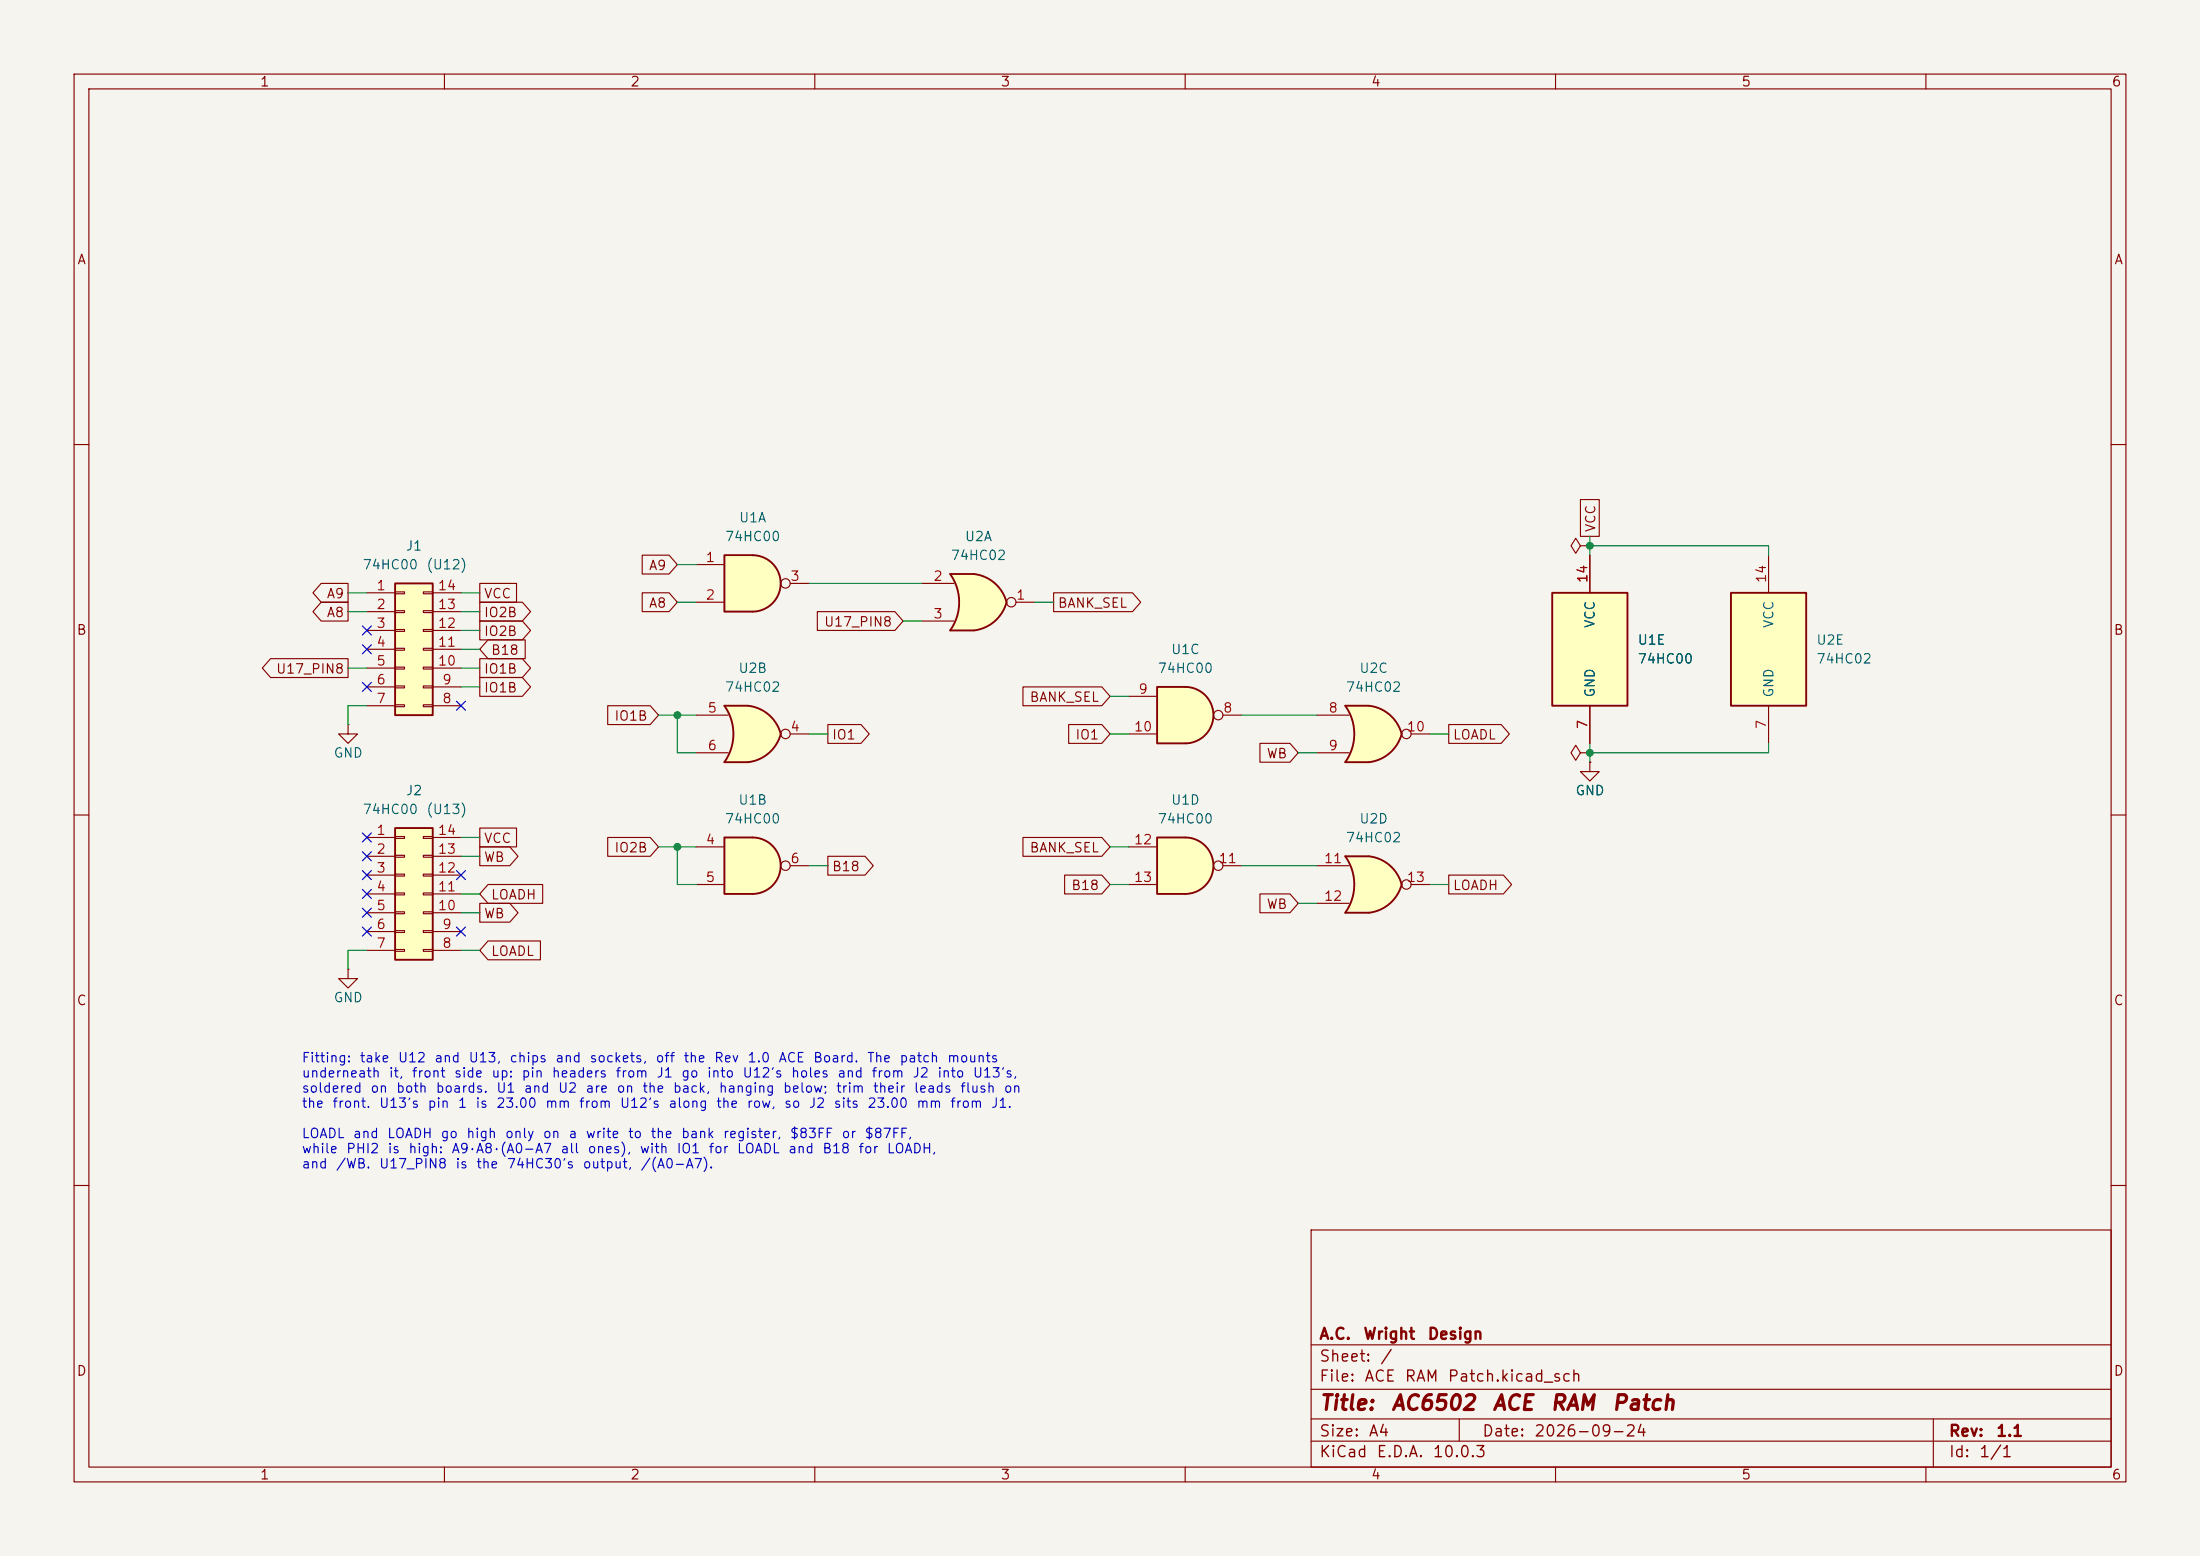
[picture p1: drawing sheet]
<svg xmlns="http://www.w3.org/2000/svg" width="297mm" height="210mm" viewBox="0 0 297 210" stroke-linecap="round" stroke-linejoin="round" font-family="sans-serif">
<path d="M0 0h297v210h-297z" fill="#f5f4ef" stroke="#f5f4ef" stroke-width=".14"/>
<g fill="none" stroke="#840000" stroke-width=".15">
<path d="M10 10h277v190h-277zM12 12h273v186h-273zM60 10v2M110 10v2M160 10v2M210 10v2M260 10v2M10 60h2M285 60h2M10 110h2M285 110h2M10 160h2"/>
<path d="M177 166h108v32h-108zM285 160h2M60 198v2M110 198v2M160 198v2M177 194.5h108M177 191.5h108M177 187.5h108M177 181.5h108M197 191.5v3M210 198v2M260 198v2"/>
<path d="M261 191.5v6.5"/>
</g>
<path d="M53.3 111.8h5.1v17.7h-5.1z" fill="#ffffc2"/>
<path d="M53.3 111.8h5.1v17.7h-5.1z" fill="none" stroke="#840000" stroke-width=".25"/>
<g fill="none" stroke="#840000" stroke-width=".15">
<path d="M49.5 113h3.8M49.5 115.6h3.8M49.5 118.1h3.8M53.3 112.9h1.3v.3h-1.3zM53.3 115.4h1.3v.3h-1.3zM53.3 118h1.3v.2h-1.3zM57.1 112.9h1.3v.3h-1.3zM57.1 115.4h1.3v.3h-1.3zM57.1 118h1.3v.2h-1.3zM58.4 113h3.8M58.4 115.6h3.8M58.4 118.1h3.8"/>
<path d="M49.5 120.7h3.8M49.5 123.2h3.8M49.5 125.7h3.8M49.5 128.3h3.8M53.3 120.5h1.3v.3h-1.3zM53.3 123.1h1.3v.2h-1.3zM53.3 125.6h1.3v.3h-1.3zM53.3 128.1h1.3v.3h-1.3zM57.1 120.5h1.3v.3h-1.3zM57.1 123.1h1.3v.2h-1.3zM57.1 125.6h1.3v.3h-1.3zM57.1 128.1h1.3v.3h-1.3z"/>
<path d="M58.4 120.7h3.8M58.4 123.2h3.8M58.4 125.7h3.8M58.4 128.3h3.8"/>
</g>
<path d="M209.5 80h10.2v15.3h-10.2z" fill="#ffffc2"/>
<path d="M209.5 80h10.2v15.3h-10.2z" fill="none" stroke="#840000" stroke-width=".25"/>
<path d="M214.6 74.9v5.1M214.6 95.3v5" fill="none" stroke="#840000" stroke-width=".15"/>
<path d="M160 113a3.8 3.8 0 0 1 3.8 3.8 3.8 3.8 0 0 1-3.8 3.9z" fill="#ffffc2" stroke="#ffffc2" stroke-width=".14"/>
<path d="M156.2 113h3.8v7.7h-3.8z" fill="#ffffc2"/>
<path d="M156.2 113h3.8a3.8 3.8 0 0 1 3.8 3.8 3.8 3.8 0 0 1-3.8 3.9h-3.8z" fill="none" stroke="#840000" stroke-width=".25"/>
<g fill="none" stroke="#840000" stroke-width=".15">
<path d="M152.4 114.3h3.8M152.4 119.4h3.8M165.1 116.8h2.5"/>
<circle cx="164.5" cy="116.8" r=".63"/>
</g>
<path d="M233.7 80h10.1v15.3h-10.1z" fill="#ffffc2"/>
<path d="M233.7 80h10.1v15.3h-10.1z" fill="none" stroke="#840000" stroke-width=".25"/>
<path d="M213.4 73.7l-.7-1.1-.6 1.1 .6 1 .7-1h1.2M214.6 73.7h.1M238.8 74.9v5.1M238.8 95.3v5M47 130.8v1.3h1.3l-1.3 1.3-1.3-1.3h1.3M47 130.8h.1" fill="none" stroke="#840000" stroke-width=".15"/>
<path d="M128.3 77.5h3.1M128.3 85.1h3.1" fill="none" stroke="#ffffc2" stroke-width=".14"/>
<g fill="#ffffc2" stroke="#ffffc2" stroke-width=".14">
<path d="M130.9 79.9l5 1.4a5.2 5.2 0 0 1-4.4 3.8z"/>
<path d="M131.5 77.5a5.1 5.1 0 0 1 4.4 3.8l-5 1.3z"/>
</g>
<path d="M128.3 77.5h3.1v7.6h-3.1a6.7 6.7 0 0 0 0-7.6z" fill="#ffffc2"/>
<path d="M128.3 77.5h3.1a5.1 5.1 0 0 1 4.5 3.8 5.2 5.2 0 0 1-4.4 3.8h-3.2a6.6 6.6 0 0 0 0-7.6z" fill="none" stroke="#840000" stroke-width=".25"/>
<g fill="none" stroke="#840000" stroke-width=".15">
<path d="M124.5 78.7h4.3M124.5 83.8h4.3M137.2 81.3h2.5"/>
<circle cx="136.5" cy="81.3" r=".63"/>
</g>
<path d="M181.6 115.6h3.2M181.6 123.2h3.2" fill="none" stroke="#ffffc2" stroke-width=".14"/>
<g fill="#ffffc2" stroke="#ffffc2" stroke-width=".14">
<path d="M184.2 118l5 1.4a5.2 5.2 0 0 1-4.4 3.8z"/>
<path d="M184.8 115.6a5.1 5.1 0 0 1 4.4 3.8l-4.9 1.3z"/>
</g>
<path d="M181.6 115.6h3.2v7.6h-3.2a6.7 6.7 0 0 0 0-7.6z" fill="#ffffc2"/>
<path d="M184.8 115.6h-3.2a6.6 6.6 0 0 1 0 7.6h3.2M184.8 115.6a5.2 5.2 0 0 1 4.4 3.8 5.2 5.2 0 0 1-4.4 3.8" fill="none" stroke="#840000" stroke-width=".25"/>
<g fill="none" stroke="#840000" stroke-width=".15">
<path d="M177.8 116.8h4.3M190.5 119.4h2.5M177.8 121.9h4.3"/>
<circle cx="189.9" cy="119.4" r=".63"/>
</g>
<path d="M181.6 95.3h3.2M181.6 102.9h3.2" fill="none" stroke="#ffffc2" stroke-width=".14"/>
<g fill="#ffffc2" stroke="#ffffc2" stroke-width=".14">
<path d="M184.2 97.7l5 1.4a5.2 5.2 0 0 1-4.4 3.8z"/>
<path d="M184.8 95.3a5.1 5.1 0 0 1 4.4 3.8l-4.9 1.3z"/>
</g>
<path d="M181.6 95.3h3.2v7.6h-3.2a6.7 6.7 0 0 0 0-7.6z" fill="#ffffc2"/>
<path d="M184.8 95.3h-3.2a6.6 6.6 0 0 1 0 7.6h3.2M184.8 95.3a5.2 5.2 0 0 1 4.4 3.8 5.2 5.2 0 0 1-4.4 3.8" fill="none" stroke="#840000" stroke-width=".25"/>
<g fill="none" stroke="#840000" stroke-width=".15">
<path d="M177.8 96.5h4.3M190.5 99.1h2.5M177.8 101.6h4.3"/>
<circle cx="189.9" cy="99.1" r=".63"/>
</g>
<path d="M97.8 95.3h3.2M97.8 102.9h3.2" fill="none" stroke="#ffffc2" stroke-width=".14"/>
<g fill="#ffffc2" stroke="#ffffc2" stroke-width=".14">
<path d="M100.4 97.7l5 1.4a5.2 5.2 0 0 1-4.4 3.8z"/>
<path d="M101 95.3a5.1 5.1 0 0 1 4.4 3.8l-5 1.3z"/>
</g>
<path d="M97.8 95.3h3.2v7.6h-3.2a6.7 6.7 0 0 0 0-7.6z" fill="#ffffc2"/>
<path d="M97.8 95.3h3.2a5.1 5.1 0 0 1 4.4 3.8 5.2 5.2 0 0 1-4.4 3.8h-3.2a6.6 6.6 0 0 0 0-7.6z" fill="none" stroke="#840000" stroke-width=".25"/>
<g fill="none" stroke="#840000" stroke-width=".15">
<path d="M94 96.5h4.3M106.7 99.1h2.5M94 101.6h4.3"/>
<circle cx="106" cy="99.1" r=".63"/>
</g>
<path d="M101.6 113a3.8 3.8 0 0 1 3.8 3.8 3.8 3.8 0 0 1-3.8 3.9z" fill="#ffffc2" stroke="#ffffc2" stroke-width=".14"/>
<path d="M97.8 113h3.8v7.7h-3.8z" fill="#ffffc2"/>
<path d="M97.8 113h3.8a3.8 3.8 0 0 1 3.8 3.8 3.8 3.8 0 0 1-3.8 3.9h-3.8z" fill="none" stroke="#840000" stroke-width=".25"/>
<g fill="none" stroke="#840000" stroke-width=".15">
<path d="M94 114.3h3.8M94 119.4h3.8M106.7 116.8h2.5M213.4 101.6l-.7-1-.6 1 .6 1 .7-1h1.2M214.6 102.9v1.2h1.3l-1.3 1.3-1.2-1.3h1.2M214.6 102.9h.1M214.6 101.6h.1"/>
<circle cx="106" cy="116.8" r=".63"/>
</g>
<path d="M53.3 78.7h5.1v17.8h-5.1z" fill="#ffffc2"/>
<path d="M53.3 78.7h5.1v17.8h-5.1z" fill="none" stroke="#840000" stroke-width=".25"/>
<g fill="none" stroke="#840000" stroke-width=".15">
<path d="M53.3 79.9h1.3v.2h-1.3zM57.1 79.9h1.3v.2h-1.3zM49.5 80h3.8M49.5 82.6h3.8M49.5 85.1h3.8M49.5 87.6h3.8M49.5 90.2h3.8M49.5 92.7h3.8M49.5 95.3h3.8M53.3 82.4h1.3v.3h-1.3zM53.3 85h1.3v.2h-1.3zM53.3 87.5h1.3v.3h-1.3z"/>
<path d="M53.3 90h1.3v.3h-1.3zM53.3 92.6h1.3v.2h-1.3zM53.3 95.1h1.3v.3h-1.3zM57.1 82.4h1.3v.3h-1.3zM57.1 85h1.3v.2h-1.3zM57.1 87.5h1.3v.3h-1.3zM57.1 90h1.3v.3h-1.3zM57.1 92.6h1.3v.2h-1.3zM57.1 95.1h1.3v.3h-1.3zM58.4 80h3.8M58.4 82.6h3.8M58.4 85.1h3.8"/>
<path d="M58.4 87.6h3.8M58.4 90.2h3.8M58.4 92.7h3.8M58.4 95.3h3.8"/>
</g>
<path d="M101.6 74.9a3.8 3.8 0 0 1 3.8 3.8 3.8 3.8 0 0 1-3.8 3.9z" fill="#ffffc2" stroke="#ffffc2" stroke-width=".14"/>
<path d="M97.8 74.9h3.8v7.7h-3.8z" fill="#ffffc2"/>
<path d="M97.8 74.9h3.8a3.8 3.8 0 0 1 3.8 3.8 3.8 3.8 0 0 1-3.8 3.9h-3.8z" fill="none" stroke="#840000" stroke-width=".25"/>
<g fill="none" stroke="#840000" stroke-width=".15">
<path d="M94 76.2h3.8M106.7 78.7h2.5M47 97.8v1.3h1.3l-1.3 1.2-1.3-1.2h1.3M47 97.8h.1M94 81.3h3.8"/>
<circle cx="106" cy="78.7" r=".63"/>
</g>
<path d="M160 92.7a3.8 3.8 0 0 1 3.8 3.8 3.8 3.8 0 0 1-3.8 3.8z" fill="#ffffc2" stroke="#ffffc2" stroke-width=".14"/>
<path d="M156.2 92.7h3.8v7.6h-3.8z" fill="#ffffc2"/>
<path d="M156.2 92.7h3.8a3.8 3.8 0 0 1 3.8 3.8 3.8 3.8 0 0 1-3.8 3.8h-3.8z" fill="none" stroke="#840000" stroke-width=".25"/>
<g fill="none" stroke="#840000" stroke-width=".15">
<path d="M43.4 78.7h3.6v2.6h-3.6l-1.2-1.3zM64.8 78.7h4.9v2.6h-4.9zM86.7 74.9h3.6l1.1 1.3-1.1 1.3h-3.6zM213.4 67.4h2.5v5h-2.5zM214.6 73.7h.1M214.6 74.9v5.1M36.5 88.9h10.5v2.5h-10.5l-1.1-1.2zM43.4 81.3h3.6v2.5h-3.6l-1.2-1.2zM64.8 81.3h5.7l1.1 1.3-1.1 1.2h-5.7zM64.8 83.8h5.7l1.1 1.3-1.1 1.3h-5.7zM64.8 91.4h5.7l1.1 1.3-1.1 1.3h-5.7zM64.8 88.9h5.7l1.1 1.3-1.1 1.2h-5.7z"/>
<path d="M65.9 86.4h5v2.5h-5l-1.1-1.3zM82 95.2h5.8l1.1 1.3-1.1 1.3h-5.8zM86.7 80h3.6l1.1 1.3-1.1 1.3h-3.6zM110.3 82.5h10.5l1.1 1.3-1.1 1.3h-10.5zM111.8 97.8h4.4l1.2 1.3-1.2 1.2h-4.4zM138.1 92.7h10.6l1.2 1.3-1.2 1.3h-10.6zM142.2 80h10.7l1.1 1.3-1.1 1.3h-10.7zM144.3 97.8h4.4l1.2 1.3-1.2 1.2h-4.4zM152.4 94h3.8M152.4 99.1h3.8M165.1 96.5h2.5M195.6 97.8h7.1l1.1 1.3-1.1 1.2h-7.1z"/>
<path d="M214.6 95.3v5M64.8 111.8h4.9v2.5h-4.9zM64.8 114.3h4l1.1 1.3-1.1 1.2h-4zM65.9 119.4h7.4v2.5h-7.4l-1.1-1.2zM82 113h5.8l1.1 1.3-1.1 1.3h-5.8zM111.8 115.6h5l1.1 1.2-1.1 1.3h-5zM138.1 113h10.6l1.2 1.3-1.2 1.3h-10.6zM143.7 118.1h5l1.2 1.3-1.2 1.3h-5zM170.1 100.3h4l1.2 1.3-1.2 1.3h-4zM195.6 118.1h7.4l1.1 1.3-1.1 1.3h-7.4zM214.6 101.6h.1M214.6 102.9h.1"/>
<path d="M64.8 121.9h4l1.1 1.3-1.1 1.3h-4zM65.9 127h7.1v2.5h-7.1l-1.1-1.2zM170.1 120.6h4l1.2 1.3-1.2 1.3h-4z"/>
<circle cx="164.5" cy="96.5" r=".63"/>
</g>
<g fill="none" stroke="#009600" stroke-width=".15">
<path d="M91.4 76.2h2.6M109.2 78.7h15.3M214.6 73.7h24.2v1.2M214.6 72.4v2.5M47 90.2h2.5M47 82.6h2.5M47 80h2.5M49.5 95.3h-2.5v2.5M62.2 87.6h2.6M62.2 90.2h2.6M62.2 92.7h2.6M62.2 82.6h2.6"/>
<path d="M62.2 80h2.6M62.2 85.1h2.6M88.9 96.5h5.1M91.4 81.3h2.6M91.4 96.5v5.1h2.6M109.2 99.1h2.6M121.9 83.8h2.6M139.7 81.3h2.5M149.9 99.1h2.5M149.9 94h2.5M167.6 96.5h10.2M193 99.1h2.6"/>
<path d="M62.2 113h2.6M62.2 115.6h2.6M88.9 114.3h5.1M91.4 114.3v5.1h2.6M109.2 116.8h2.6M149.9 119.4h2.5M149.9 114.3h2.5M167.6 116.8h10.2M175.3 101.6h2.5M193 119.4h2.6M214.6 100.3v2.6M238.8 100.3v1.3h-24.2"/>
<path d="M49.5 128.3h-2.5v2.5M62.2 128.3h2.6M62.2 123.2h2.6M62.2 120.7h2.6M175.3 121.9h2.5"/>
</g>
<g fill="none" stroke="#000084" stroke-width=".15">
<path d="M48.9 84.5l1.2 1.2M48.9 87l1.2 1.2M48.9 92.1l1.2 1.2M50.1 84.5l-1.2 1.2M50.1 87l-1.2 1.2M50.1 92.1l-1.2 1.2M61.6 94.6l1.2 1.3M62.8 94.6l-1.2 1.3M48.9 115l1.2 1.2M48.9 117.5l1.2 1.2M48.9 112.4l1.2 1.2M50.1 115l-1.2 1.2"/>
<path d="M50.1 117.5l-1.2 1.2M50.1 112.4l-1.2 1.2M61.6 117.5l1.2 1.2M62.8 117.5l-1.2 1.2M48.9 120l1.2 1.3M48.9 122.6l1.2 1.2M48.9 125.1l1.2 1.2M50.1 120l-1.2 1.3M50.1 122.6l-1.2 1.2M50.1 125.1l-1.2 1.2M61.6 125.1l1.2 1.2M62.8 125.1l-1.2 1.2"/>
</g>
<g fill="#009600" stroke="#009600" stroke-width=".14">
<circle cx="91.4" cy="96.5" r=".46"/>
<circle cx="91.4" cy="114.3" r=".46"/>
<circle cx="214.6" cy="101.6" r=".46"/>
<circle cx="214.6" cy="73.7" r=".46"/>
</g>
<g font-size="2" fill="#840000">
<text x="178" y="190.8">Title:</text>
<text x="187.7" y="190.8">AC6502</text>
<text x="201.3" y="190.8">ACE</text>
<text x="209.2" y="190.8">RAM</text>
<text x="217.5" y="190.8">Patch</text>
</g>
<g font-size="1.5" fill="#840000">
<text x="178" y="184.2">Sheet:</text>
<text x="178" y="181.2">A.C.</text>
<text x="184" y="181.2">Wright</text>
<text x="186.2" y="184.2">/</text>
<text x="192.6" y="181.2">Design</text>
<text x="178" y="186.9">File:</text>
<text x="184.1" y="186.9">ACE</text>
<text x="189.5" y="186.9">RAM</text>
<text x="195.3" y="186.9">Patch.kicad_sch</text>
<text x="178" y="197.1">KiCad</text>
<text x="178" y="194.3">Size:</text>
<text x="184.7" y="194.3">A4</text>
<text x="185.7" y="197.1">E.D.A.</text>
<text x="193.3" y="197.1">10.0.3</text>
<text x="200" y="194.3">Date:</text>
<text x="207" y="194.3">2026-09-24</text>
<text x="263" y="194.3">Rev:</text>
<text x="263" y="197.1">Id:</text>
<text x="267.1" y="197.1">1/1</text>
<text x="269.4" y="194.3">1.1</text>
</g>
<g font-size="1.3" fill="#840000">
<text x="35" y="12">1</text>
<text x="85" y="12">2</text>
<text x="135" y="12">3</text>
<text x="185" y="12">4</text>
<text x="235" y="12">5</text>
<text x="285" y="12">6</text>
<text x="10.3" y="36">A</text>
<text x="285.3" y="36">A</text>
<text x="215.7" y="71.9" transform="rotate(-90 215.7 71.9)">VCC</text>
<text x="87.5" y="77.3">A9</text>
<text x="44" y="81.1">A9</text>
<text x="44" y="83.6">A8</text>
<text x="65.2" y="81.1">VCC</text>
<text x="65.2" y="83.6">IO2B</text>
<text x="87.5" y="82.3">A8</text>
<text x="142.7" y="82.3">BANK_SEL</text>
<text x="10.3" y="86">B</text>
<text x="65.2" y="86.2">IO2B</text>
<text x="66.2" y="88.7">B18</text>
<text x="111.2" y="84.9">U17_PIN8</text>
<text x="285.3" y="86">B</text>
<text x="37.2" y="91.2">U17_PIN8</text>
<text x="65.2" y="93.8">IO1B</text>
<text x="65.2" y="91.2">IO1B</text>
<text x="138.9" y="95">BANK_SEL</text>
<text x="82.9" y="97.6">IO1B</text>
<text x="112.2" y="100.1">IO1</text>
<text x="145.1" y="100.1">IO1</text>
<text x="196.1" y="100.1">LOADL</text>
<text x="170.9" y="102.7">WB</text>
<text x="65.2" y="114.1">VCC</text>
<text x="65.2" y="116.6">WB</text>
<text x="82.9" y="115.4">IO2B</text>
<text x="112.2" y="117.9">B18</text>
<text x="138.9" y="115.4">BANK_SEL</text>
<text x="65.2" y="124.3">WB</text>
<text x="66.2" y="121.7">LOADH</text>
<text x="144.5" y="120.4">B18</text>
<text x="170.9" y="123">WB</text>
<text x="196.1" y="120.4">LOADH</text>
<text x="66.2" y="129.3">LOADL</text>
<text x="10.3" y="136">C</text>
<text x="285.3" y="136">C</text>
<text x="10.3" y="186">D</text>
<text x="285.3" y="186">D</text>
<text x="35" y="200">1</text>
<text x="85" y="200">2</text>
<text x="135" y="200">3</text>
<text x="185" y="200">4</text>
<text x="235" y="200">5</text>
<text x="285" y="200">6</text>
</g>
<g font-size="1.3" fill="#006464">
<text x="99.7" y="70.8">U1A</text>
<text x="48.9" y="77.2">74HC00</text>
<text x="54.7" y="74.6">J1</text>
<text x="57.5" y="77.2">(U12)</text>
<text x="97.8" y="73.4">74HC00</text>
<text x="128.3" y="75.9">74HC02</text>
<text x="130.2" y="73.4">U2A</text>
<text x="158" y="88.6">U1C</text>
<text x="215.6" y="84.9" transform="rotate(-90 215.6 84.9)">VCC</text>
<text x="221" y="89.9">74HC00</text>
<text x="221" y="87.3">U1E</text>
<text x="239.7" y="84.9" transform="rotate(-90 239.7 84.9)">VCC</text>
<text x="245.1" y="89.9">74HC02</text>
<text x="245.1" y="87.3">U2E</text>
<text x="97.8" y="93.7">74HC02</text>
<text x="99.6" y="91.1">U2B</text>
<text x="156.2" y="91.1">74HC00</text>
<text x="181.6" y="93.7">74HC02</text>
<text x="183.4" y="91.1">U2C</text>
<text x="215.6" y="94.2" transform="rotate(-90 215.6 94.2)">GND</text>
<text x="239.7" y="94.2" transform="rotate(-90 239.7 94.2)">GND</text>
<text x="45" y="102.6">GND</text>
<text x="54.7" y="107.7">J2</text>
<text x="212.6" y="107.7">GND</text>
<text x="48.9" y="110.2">74HC00</text>
<text x="57.5" y="110.2">(U13)</text>
<text x="97.8" y="111.5">74HC00</text>
<text x="99.6" y="108.9">U1B</text>
<text x="156.2" y="111.5">74HC00</text>
<text x="158" y="108.9">U1D</text>
<text x="183.4" y="111.5">U2D</text>
<text x="181.6" y="114">74HC02</text>
<text x="45" y="135.6">GND</text>
</g>
<g font-size="1.3" fill="#a90000">
<text x="95.2" y="76.2">1</text>
<text x="50.7" y="80">1</text>
<text x="50.7" y="82.5">2</text>
<text x="59" y="82.5">13</text>
<text x="59" y="80">14</text>
<text x="95.2" y="81.3">2</text>
<text x="106.6" y="78.7">3</text>
<text x="125.9" y="78.7">2</text>
<text x="125.9" y="83.8">3</text>
<text x="137.1" y="81.3">1</text>
<text x="214.6" y="78.8" transform="rotate(-90 214.6 78.8)">14</text>
<text x="238.7" y="78.8" transform="rotate(-90 238.7 78.8)">14</text>
<text x="50.7" y="85.1">3</text>
<text x="50.7" y="87.6">4</text>
<text x="59" y="87.6">11</text>
<text x="59" y="85.1">12</text>
<text x="50.7" y="90.1">5</text>
<text x="50.7" y="92.7">6</text>
<text x="50.7" y="95.2">7</text>
<text x="59" y="90.1">10</text>
<text x="59.6" y="95.2">8</text>
<text x="59.6" y="92.7">9</text>
<text x="153.6" y="94">9</text>
<text x="95.4" y="96.5">5</text>
<text x="95.4" y="101.6">6</text>
<text x="106.6" y="99">4</text>
<text x="153" y="99">10</text>
<text x="165" y="96.5">8</text>
<text x="179.3" y="96.5">8</text>
<text x="179.3" y="101.6">9</text>
<text x="189.8" y="99">10</text>
<text x="214.6" y="98.5" transform="rotate(-90 214.6 98.5)">7</text>
<text x="238.7" y="98.5" transform="rotate(-90 238.7 98.5)">7</text>
<text x="50.7" y="113">1</text>
<text x="59" y="113">14</text>
<text x="50.7" y="115.5">2</text>
<text x="50.7" y="118.1">3</text>
<text x="59" y="118.1">12</text>
<text x="59" y="115.5">13</text>
<text x="95.2" y="114.3">4</text>
<text x="95.2" y="119.4">5</text>
<text x="106.6" y="116.8">6</text>
<text x="153" y="114.3">12</text>
<text x="153" y="119.4">13</text>
<text x="164.4" y="116.8">11</text>
<text x="178.6" y="116.8">11</text>
<text x="189.8" y="119.4">13</text>
<text x="50.7" y="120.6">4</text>
<text x="50.7" y="123.2">5</text>
<text x="50.7" y="125.7">6</text>
<text x="59" y="123.2">10</text>
<text x="59" y="120.6">11</text>
<text x="59.6" y="125.7">9</text>
<text x="178.6" y="121.9">12</text>
<text x="50.7" y="128.2">7</text>
<text x="59.6" y="128.2">8</text>
</g>
<g font-size="1.3" fill="#0000c2">
<text x="40.6" y="143.7">Fitting:</text>
<text x="48.5" y="143.7">take</text>
<text x="53.6" y="143.7">U12</text>
<text x="58.5" y="143.7">and</text>
<text x="63.2" y="143.7">U13,</text>
<text x="68.7" y="143.7">chips</text>
<text x="74.9" y="143.7">and</text>
<text x="79.5" y="143.7">sockets,</text>
<text x="88.4" y="143.7">off</text>
<text x="92.2" y="143.7">the</text>
<text x="96.3" y="143.7">Rev</text>
<text x="100.8" y="143.7">1.0</text>
<text x="105" y="143.7">ACE</text>
<text x="109.7" y="143.7">Board.</text>
<text x="117" y="143.7">The</text>
<text x="121.3" y="143.7">patch</text>
<text x="127.8" y="143.7">mounts</text>
<text x="40.6" y="145.7">underneath</text>
<text x="40.6" y="147.8">soldered</text>
<text x="40.6" y="149.8">the</text>
<text x="44.8" y="149.8">front.</text>
<text x="49.9" y="147.8">on</text>
<text x="51.1" y="149.8">U13's</text>
<text x="52.4" y="145.7">it,</text>
<text x="53.4" y="147.8">both</text>
<text x="55.5" y="145.7">front</text>
<text x="57.6" y="149.8">pin</text>
<text x="58.7" y="147.8">boards.</text>
<text x="61.2" y="145.7">side</text>
<text x="61.7" y="149.8">1</text>
<text x="64.1" y="149.8">is</text>
<text x="66.2" y="145.7">up:</text>
<text x="66.9" y="149.8">23.00</text>
<text x="66.9" y="147.8">U1</text>
<text x="70.3" y="145.7">pin</text>
<text x="70.6" y="147.8">and</text>
<text x="73.5" y="149.8">mm</text>
<text x="74.4" y="145.7">headers</text>
<text x="75.2" y="147.8">U2</text>
<text x="78.1" y="149.8">from</text>
<text x="79" y="147.8">are</text>
<text x="83" y="145.7">from</text>
<text x="83.1" y="147.8">on</text>
<text x="83.6" y="149.8">U12's</text>
<text x="86.6" y="147.8">the</text>
<text x="88.5" y="145.7">J1</text>
<text x="90.1" y="149.8">along</text>
<text x="90.7" y="147.8">back,</text>
<text x="91.9" y="145.7">go</text>
<text x="95.3" y="145.7">into</text>
<text x="96.6" y="149.8">the</text>
<text x="96.9" y="147.8">hanging</text>
<text x="100.1" y="145.7">U12's</text>
<text x="100.7" y="149.8">row,</text>
<text x="105.6" y="147.8">below;</text>
<text x="105.8" y="149.8">so</text>
<text x="106.7" y="145.7">holes</text>
<text x="109.1" y="149.8">J2</text>
<text x="112.4" y="149.8">sits</text>
<text x="112.8" y="147.8">trim</text>
<text x="112.9" y="145.7">and</text>
<text x="117" y="149.8">23.00</text>
<text x="117.6" y="145.7">from</text>
<text x="117.7" y="147.8">their</text>
<text x="123.1" y="145.7">J2</text>
<text x="123.3" y="147.8">leads</text>
<text x="123.6" y="149.8">mm</text>
<text x="126.4" y="145.7">into</text>
<text x="128.2" y="149.8">from</text>
<text x="129.5" y="147.8">flush</text>
<text x="131.2" y="145.7">U13's,</text>
<text x="133.7" y="149.8">J1.</text>
<text x="135.4" y="147.8">on</text>
<text x="40.6" y="153.9">LOADL</text>
<text x="40.6" y="156">while</text>
<text x="46.6" y="156">PHI2</text>
<text x="47.6" y="153.9">and</text>
<text x="52.2" y="153.9">LOADH</text>
<text x="52.2" y="156">is</text>
<text x="55" y="156">high:</text>
<text x="59.4" y="153.9">go</text>
<text x="60.9" y="156">A9·A8·(A0-A7</text>
<text x="62.9" y="153.9">high</text>
<text x="68.1" y="153.9">only</text>
<text x="73.2" y="153.9">on</text>
<text x="75.6" y="156">all</text>
<text x="76.7" y="153.9">a</text>
<text x="79" y="153.9">write</text>
<text x="79.2" y="156">ones),</text>
<text x="84.7" y="153.9">to</text>
<text x="86.3" y="156">with</text>
<text x="87.7" y="153.9">the</text>
<text x="91.3" y="156">IO1</text>
<text x="91.9" y="153.9">bank</text>
<text x="95.6" y="156">for</text>
<text x="97.5" y="153.9">register,</text>
<text x="99.4" y="156">LOADL</text>
<text x="106.3" y="156">and</text>
<text x="106.5" y="153.9">$83FF</text>
<text x="110.9" y="156">B18</text>
<text x="113.5" y="153.9">or</text>
<text x="115.8" y="156">for</text>
<text x="116.6" y="153.9">$87FF,</text>
<text x="119.6" y="156">LOADH,</text>
<text x="40.6" y="158">and</text>
<text x="45.3" y="158">/WB.</text>
<text x="51.1" y="158">U17_PIN8</text>
<text x="61.4" y="158">is</text>
<text x="64.2" y="158">the</text>
<text x="68.3" y="158">74HC30's</text>
<text x="78.6" y="158">output,</text>
<text x="86.4" y="158">/(A0-A7).</text>
</g>
</svg>
